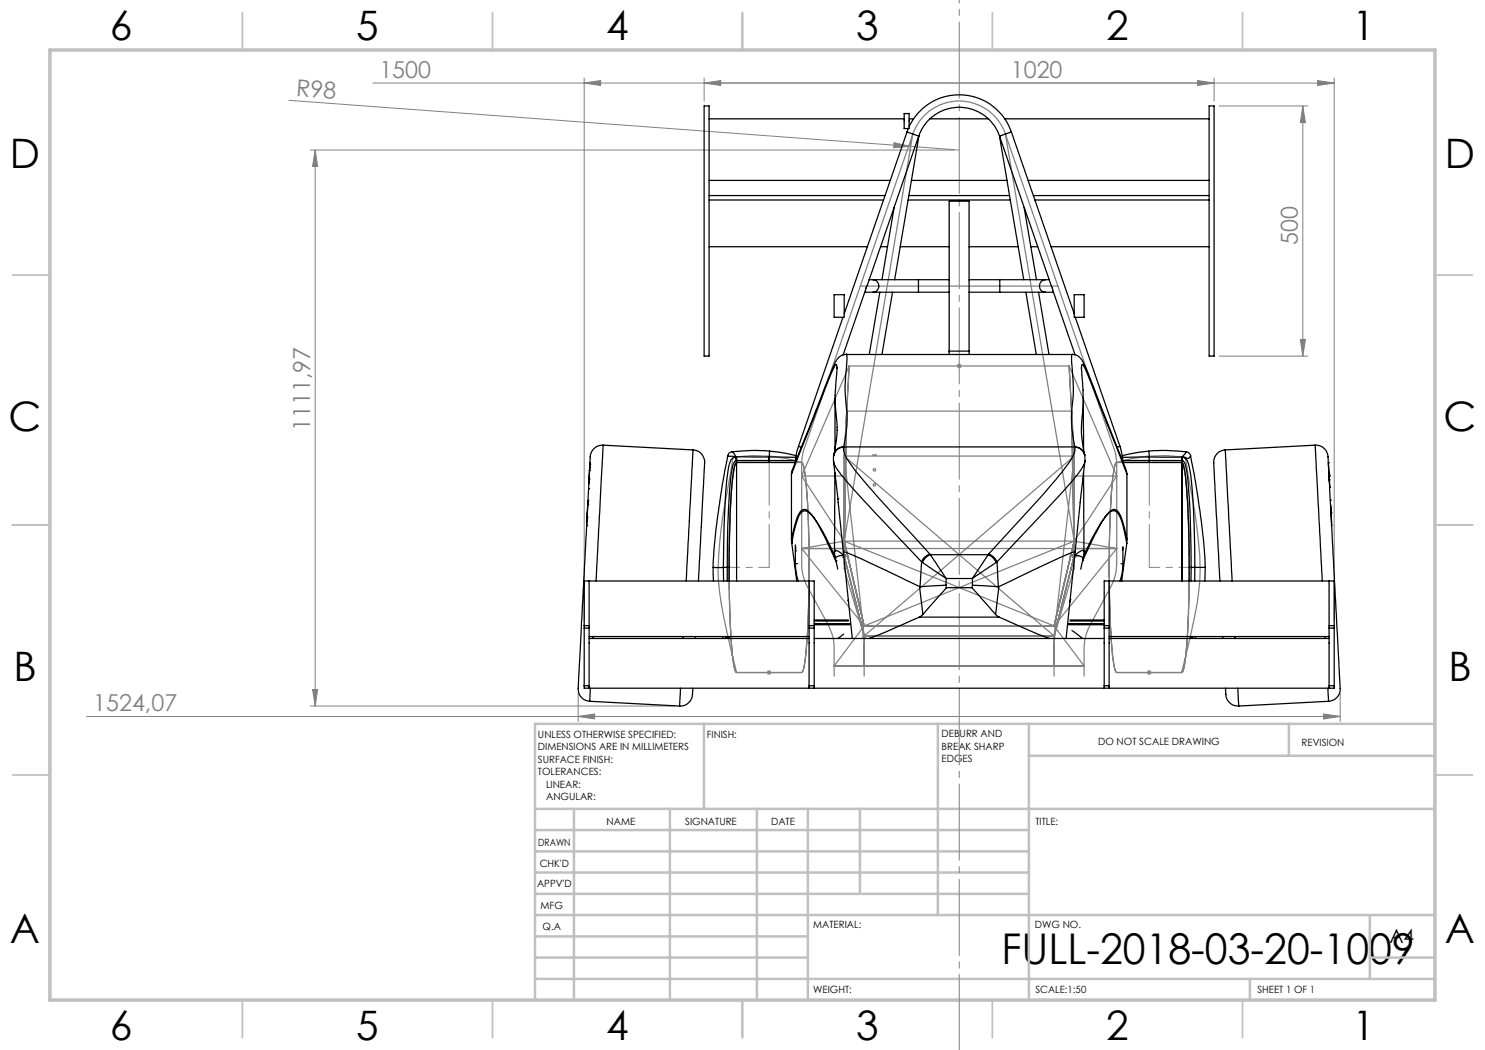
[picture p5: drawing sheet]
<svg xmlns="http://www.w3.org/2000/svg" width="297mm" height="210mm" viewBox="0 0 297 210" stroke-linecap="round" stroke-linejoin="round" font-family="sans-serif">
<g fill="none" stroke="#808080" stroke-width=".2">
<path d="M74.6 16.6h192.2M116.8 16.6l3.3-.5v1zM116.8 15.6v108.5M140.8 16.6l3.3-.5v1zM140.8 15.6v4.6M239.5 16.1l3.3 .5-3.3 .5zM242.8 15.6v4.6M263.5 16.1l3.3 .5-3.3 .5zM266.8 15.6v108.5M57.8 20.1l124.3 9.2M62 30h128.8M63 30l.5 3.3h-1z"/>
<path d="M63 30v111.2M178.8 28.5l3.3 .8-3.4 .3zM182.1 29.3l9.7 .7M182.3 27.8l-.3 2.5M243.8 21.2h17.8M260.6 21.2l.5 3.3h-1zM260.6 21.2v50M191.3 73.2h1M191.5 72.8l.7 .7M191.8 72.7v1M192.2 72.8l-.7 .7M243.8 71.2h17.8"/>
<path d="M260.1 67.9h1l-.5 3.3zM168.8 92.1v.2M214.8 92.1v.2M168.3 111.2h1M168.5 110.9l.7 .7M168.8 113.6l.4 1.4M168.8 110.7v1M168.8 112.4v1.4M169.2 110.9l-.7 .7M213.8 111.2h2M214.5 110.9l.7 .7M214.8 110.2v2"/>
<path d="M214.8 112.4v1.4M214.8 113.6l-.3 1.4M215.2 110.9l-.7 .7M62.5 137.9h1l-.5 3.3zM115.6 138.7v5.6M153.3 134.5h1M153.5 134.2l.7 .7M153.8 134v1M154.2 134.2l-.7 .7M172.3 127.2h1M172.4 125.9l.5 1.4M172.5 126.9l.7 .7"/>
<path d="M172.8 126.7v1.8M173.2 126.9l-.7 .7M210.8 127.1v1.4M211.2 125.9l-.4 1.4M229.3 134.5h1M229.5 134.2l.7 .7M229.8 134v1M230.2 134.2l-.7 .7M268 138.7v5.6M17.3 143.3h250.7M62 141.2h72.9M115.6 143.3l3.3-.5v1z"/>
<path d="M264.7 142.8l3.3 .5-3.3 .5z"/>
</g>
<g fill="none" stroke="#808080" stroke-width=".25">
<path d="M182.6 26.8l-22 63.6-.3 2.1v20.2a9.5 9.5 0 0 0 1.2 4.7l4.2 7.6a9.5 9.5 0 0 1 1.1 4.7v5.5M182.6 26.8l-13.8 81.4M182.6 26.8a9.8 9.8 0 0 1 9.2-6.6 9.8 9.8 0 0 1 9.3 6.6M201.1 26.8l22 64 .2 2v19.9a10.1 10.1 0 0 1-1.2 4.7l-4.1 7.6a10.1 10.1 0 0 0-1.2 4.7v5.5M201.1 26.8l13.7 81.4M172.1 57.2h39.5M169.8 73.2l-1 19.3M169.8 73.2h44M169.8 73.2l-1 18M169.8 73.2l-9.5 22M213.8 73.2l1 19.3M213.8 73.2l1 18"/>
<path d="M213.8 73.2l9.5 22M160.3 92.5h-13a4.5 4.5 0 0 0-.7 2.8l-.4 4.7-.4 9.3 .2 13.9 .5 8.1a6.7 6.7 0 0 0 .8 3.2M160.3 95.2h8.5M160.3 95.2l8.5 13M160.3 92.5a4.1 4.1 0 0 1 .7 2.5l.5 6 .3 9.6-.2 13.2-.5 7.1a8.4 8.4 0 0 1-.7 3.5l-13.1 .1M160.3 92.5a30.7 30.7 0 0 0-13.7-1.1 187.8 187.8 0 0 0-2.9 19.8 49.7 49.7 0 0 0 1.7 15.4l1.9 7.9M168.8 91.2l.1 22.1 .3 1.8 3.4 11.4 .2 2.1M168.8 91.2h46M168.8 91.2l4 36M168.8 91.2l42 36M174.5 91h.8M214.8 91.2l-.1 22.5-3.6 12.5-.3 2.4"/>
<path d="M214.8 95.2h8.5M214.8 91.2l-4 36M214.8 91.2l-42 36M223.3 92.5h13.1a12.2 12.2 0 0 1 .9 5.1l.5 9.1v9.1l-.2 10.2-.4 4.9a8.2 8.2 0 0 1-.8 3.6h-.1M223.3 95.2l-8.5 13M223.3 92.5a10.8 10.8 0 0 0-.9 4.7l-.4 5.4-.2 12.5 .2 9.3 .5 6.2a9 9 0 0 0 .8 3.9h13M223.3 92.5a30.7 30.7 0 0 1 13.8-1.1 242.8 242.8 0 0 1 2.6 17.1 42.6 42.6 0 0 1-.8 14.9l-2.6 11.1M160.3 109.7h63M160.3 109.7l12.5 15.5M168.8 108.2h.1M168.8 111.2h.1M168.8 108.2h46"/>
<path d="M168.8 108.2l-8.5 1.5M168.8 108.2l4 17M168.8 108.2l42 17M168.8 111.2l.5-29h45l.5 29M168.8 111.2l4 16M214.8 108.2h.1M214.8 111.2h.1M214.8 108.2l8.5 1.5M214.8 108.2l-4 17M214.8 108.2l-42 17M214.8 111.2l-4 16M223.3 109.7l-12.5 15.5"/>
<path d="M172.8 125.2h.1M172.8 127.2h.1M172.8 127.2v8M172.8 125.2l-6 8h50l-6-8M172.8 127.2h38M172.8 125.2h38M210.8 125.2h.1M210.8 127.2h.1M210.8 127.2v8"/>
<circle cx="174.9" cy="94" r=".24"/>
<circle cx="174.9" cy="97" r=".24"/>
</g>
<g fill="none" stroke="#c0c0c0" stroke-width=".35">
<path d="M48.5 2.5v7.5M98.5 2.5v7.5M148.5 2.5v7.5M198.5 2.5v7.5M248.5 2.5v7.5M2.5 55h7.5M287 55h7.5M2.5 105h7.5M287 105h7.5M2.5 155h7.5M287 155h7.5M48.5 200v7.5"/>
<path d="M98.5 200v7.5M148.5 200v7.5M198.5 200v7.5M248.5 200v7.5"/>
</g>
<g fill="none" stroke="#c0c0c0" stroke-width=".5">
<path d="M140.8 144.8v17M187.6 144.8v38.2M205.8 144.8v55.2M205.8 151.2h81.2M257.8 144.8v6.4M287 144.8h-180v55.2M107 161.8h180M107 178.8h98.8M107 174.5h98.8M107 170.3h98.8M107 166h98.8M114.8 161.8v38.2"/>
<path d="M134 161.8v38.2M151.4 161.8v38.2M161.6 161.8v38.2M172 161.8v17M107 195.8h180M107 191.5h54.6M107 187.3h54.6M107 183h180M250 195.8v4.2M274 191.5h13M274 183v12.8"/>
</g>
<path d="M10 10h277v190h-277z" fill="none" stroke="#c0c0c0" stroke-width=".7"/>
<path d="M153.8 113.5h-8M229.9 113.5h8" fill="none" stroke="#808080" stroke-width=".2" stroke-dasharray="15.2 1.3 1.3 1.3" stroke-dashoffset="13.1"/>
<path d="M153.8 113.5v-21M229.9 113.5v-21" fill="none" stroke="#808080" stroke-width=".2" stroke-dasharray="15.2 1.3 1.3 1.3" stroke-dashoffset="6.6"/>
<path d="M191.8 210.1v-210.1" fill="none" stroke="#808080" stroke-width=".2" stroke-dasharray="15.2 1.3 1.3 1.3" stroke-dashoffset="1.6"/>
<g fill="#808080">
<path d="M178.8 28.5l3.3 .8-3.4 .3z"/>
<path d="M140.8 16.6l3.3-.5v1zM239.5 16.1l3.3 .5-3.3 .5z"/>
<path d="M116.8 16.6l3.3-.5v1zM263.5 16.1l3.3 .5-3.3 .5z"/>
<path d="M62.5 137.9h1l-.5 3.3zM63 30l.5 3.3h-1z"/>
<path d="M260.6 21.2l.5 3.3h-1zM260.1 67.9h1l-.5 3.3z"/>
<path d="M115.6 143.3l3.3-.5v1zM264.7 142.8l3.3 .5-3.3 .5z"/>
</g>
<g fill="none" stroke="#000" stroke-width=".25">
<path d="M140.8 21.2h1v50h-1zM141.8 40h34.9M141.8 39.1h35.2M141.8 23.8h39M141.8 36.1h36.2M181.4 26.4l2.4 .8M181.4 26.4l-12.6 36.4M181.6 40h20.4M181.6 25.7l-.2 .7M181.8 25.7h-1v-3h1v3M181.8 39.1h20.1M181.8 25.3a11.1 11.1 0 0 1 10.6-6.3 11.1 11.1 0 0 1 9.9 7.4"/>
<path d="M181.8 23.8h.9M182.3 36.1h19.1M183.7 27.2l-15.1 43.8M183.8 27.2h-.1M186 23.8h11.7M199.9 27.2h.1M199.9 27.2l15.1 43.8M200.9 23.8h40.9M202.3 26.4l-2.4 .8M202.3 26.4l12.5 36.4M205.6 36.1h36.2M206.7 39.1h35.1"/>
<path d="M207 40h34.8M241.8 21.2h1v50h-1zM141.8 49.3h31.7M173 58.4h1.6M173.8 55.9h.8M174.6 55.9h9.1M174.6 58.4h9.1M174.6 55.9a1.26 1.26 0 0 1 1.2 1.3 1.26 1.26 0 0 1-1.2 1.2M176 58.4l-2.2 12.5M176.1 49.3h1.4M178.5 58.4l-2.1 12.5M178.8 41.5l-2.4 14.4"/>
<path d="M178.9 55.9l4.9-28.8a8.5 8.5 0 0 1 8-5.7 8.5 8.5 0 0 1 8.1 5.7l4.9 28.8M180 49.3h9.8M183.7 55.9v2.5M183.7 55.9h6.1M183.7 58.4h6.1M193.8 49.3h9.8M193.8 55.9h6.2M193.8 58.4h6.2M200 55.9h9.1M200 58.4h9.1M200 55.9v2.5M204.8 41.5l2.5 14.4"/>
<path d="M205.2 58.4l2.1 12.5M206.2 49.3h1.3M207.7 58.4l2.1 12.5M209.1 55.9a1.26 1.26 0 0 0-1.2 1.3 1.26 1.26 0 0 0 1.2 1.2M209.1 55.9h.7M209.1 58.4h1.6M210.2 49.3h31.6M167 79.6v10.2M167 79.2l.4 6.8M167.4 73.7l-.4 5.4M167.4 73.7l-.1-.8a11.1 11.1 0 0 0-1.9 3.9l-7.1 18.1M168.6 63.5l-8.9 25.7"/>
<path d="M168.7 63.5h-1.9v-4.6h2v4.6M169.2 70.9a3 3 0 0 0-2.5 2.4l-7.6 19M169.2 70.9h.1M169.3 70.9v.1a13.6 13.6 0 0 1-.1 4.1l-.1 .7a41.3 41.3 0 0 0 .3 7.7l-.1 2.5-.6 3.4M169.3 70.9h45.1M189.8 70.2v-30h4v30M189.8 70.2h4M189.8 70.2v.7M193.8 70.2v.7M214.4 70.9h.1M214.4 70.9a8.9 8.9 0 0 0 .1 3.5 37.1 37.1 0 0 1-.2 9l.1 2.4 .5 3.6M214.5 70.9a2.82 2.82 0 0 1 2.5 2.2l7.3 18.5 .9 2.5 .2 .8"/>
<path d="M214.8 63.5v-4.6h2v4.6h-1.9M215.1 63.5l8.9 25.7M216.3 73.7l.3 4.3M216.3 73.7l.1-.8 .4 .4 .7 1.5 7.9 20.1M216.6 78a46.3 46.3 0 0 1-.3 7.6v.4M216.7 79.5v10.3M117.7 97.7h.1M117.8 95.8h.1M117.8 95.3v.5M117.8 95.8v1M117.8 95.3h.1M117.9 94h.1"/>
<path d="M117.9 94l-.1 1.3M117.9 93.5h.1M117.9 93.5v.5M118 92.8h.1M118 92.8l-.1 .7M118 92.6v.2M120.6 89a2.7 2.7 0 0 0-2.6 3.3l-2.2 42.5a10.9 10.9 0 0 0 .1 4 2.45 2.45 0 0 0 2 1.5M120.6 89l-1.4 27.2M120.6 89l18 1M138.6 90a2.73 2.73 0 0 1 2.3 3.5l-1.2 22.7M138.6 90l-1.4 26.2M145.6 91.2l-1.1 5.5-.9 6.2-.7 5.7-.3 4.9"/>
<path d="M145.6 91.2l1.5 .2M146.4 90.3a.99 .99 0 0 0-.8 .9M146.4 90.4h.1M146.5 90.4l.7 1M147.1 91.4l.1 .7M147.1 91.4a1.71 1.71 0 0 0-1.3 1.7l-.1 .4a102.5 102.5 0 0 0-1 15.1v4.9M147.2 91.4l.1 .7M147.2 91.4h.1M147.2 91.4h-.1M147.2 92.1l-.4 .5-.4 1.1a99.8 99.8 0 0 0-.9 14.9v4.9M147.2 92.1h.1M147.3 91.4h6.5"/>
<path d="M147.3 91.4v.7M147.3 92.1h.1M147.3 92.1h6.5M147.3 92.1v24.1M153.8 91.4v.7M153.8 92.1h.1M153.8 92.1h5.3M153.8 91.4h.1M153.8 92.1v.4M153.8 91.4l5.4 .1M153.9 90.2l2.8 .4 2.5 .5M153.9 90.2l-3.6-.1-3.8 .2"/>
<path d="M153.9 90.2l-.1 1.2M158.3 94.9v13M159.1 92.5h-11.8a1.93 1.93 0 0 0-.5 1.6l-.5 3.4-.2 3.9-.3 12.1M159.7 89.2l-.5 2.3a4.8 4.8 0 0 1-.8 2.6l-.1 .8M159.7 89.2l.6 .3M166.7 92.2l2 18.2M166.8 91l-.1 .5a3.7 3.7 0 0 0 1.1 2.8l1.6 2 3.4 3.8 11.5 12.3M166.8 90.9v.1M167 94.5l-.1 15.8M167.4 86l-.1 2.2-.5 2.8M167.6 99.8h.1M168.7 89.4h.1"/>
<path d="M168.7 89.4a4.6 4.6 0 0 0 1.4 3.4l1.1 1.5 4.4 5.2 10.3 11.3M168.7 89.4a1.96 1.96 0 0 0-1.9 1.6M168.7 89.4a1.99 1.99 0 0 0-1.9 1.5M168.7 89.4h46.2M214.9 89.4a1.99 1.99 0 0 1 2 1.5M214.9 89.4h.1M215 89.4a4.6 4.6 0 0 1-1.4 3.4l-1.1 1.5a301.4 301.4 0 0 1-14.8 16.5M215 89.4a1.96 1.96 0 0 1 1.9 1.6M216.3 86l.1 1.8 .5 3.2M216.7 94.5l.1 15.8M216.9 91v.1M216.9 90.9v.1"/>
<path d="M217 91.1v1.1M217 92.2l-2 18.2M217 92.1v.1M217 92.2a10.3 10.3 0 0 1-2.7 4.1l-14.9 16.1M224 89.2l.4 1.8 .2 1.3M224 89.2l-.6 .2M224.5 92.1h5.3M224.6 92.5h11.8a6 6 0 0 1 .7 3.1l.6 9.1 .1 8.8M225.4 94.9v13M229.8 90.2l-2 .2-3.4 .7M229.8 90.2l3.6-.1 3.8 .2M229.8 90.2v1.2"/>
<path d="M229.8 91.4h6.5M229.8 91.4v.7M229.8 92.1h6.5M229.8 91.4l-5.3 .1M229.8 92.1v.4M236.3 91.4h.1M236.3 91.4v.7M236.3 92.1l.1 24.1M236.4 92.1h.1M236.4 92.1l.3 .1a7.3 7.3 0 0 1 .9 4l.4 6.3 .2 11M236.4 91.4v.7M236.4 91.4h.1"/>
<path d="M236.4 92.5v23.7M236.5 91.4l.6 .3 .5 .9a55.7 55.7 0 0 1 1.2 12.6l.2 8.3M236.5 91.4l-.1 .7M237.2 90.3a1.08 1.08 0 0 1 .9 .9M237.2 90.4h.1M237.2 90.4l-.8 1M238.1 91.2l1 5 1.2 8.4 .6 5.4 .2 3.5M238.1 91.2a.67 .67 0 0 1-.5 .5 .67 .67 0 0 1-.6-.2l-.5-.1M245 90a2.6 2.6 0 0 0-2.2 3.3l1.2 22.9M245 90l1.4 26.2M263 89a2.63 2.63 0 0 1 2.6 3.1l2.3 42.7a12.2 12.2 0 0 1-.1 4 2.45 2.45 0 0 1-2.1 1.5M263 89l1.4 27.2"/>
<path d="M263 89l-18 1M265.7 92.6h.1M265.7 92.6l.1 2.2M265.8 94.8h.1M265.8 94.8v.3M265.8 95.1h.1M265.8 95.3h.1M265.8 95.1v.2M265.8 95.3l.1 .7M265.9 96h.1M265.9 96.3h.1M265.9 96v.3"/>
<path d="M265.9 96.3v.7M265.9 97h.1M265.9 97.5h.1M265.9 97v.5M117.3 105.1h.1M117.4 103.5h.1M117.4 103.5l-.1 1.6M117.4 102.6h.1M117.4 102.6v.9M117.5 100.9h.1M117.5 100.9l-.1 1.7M117.6 100.1h.1"/>
<path d="M117.6 100.1l-.1 .8M117.8 116.2v8.9M142.6 113.5l.1 2.7M142.6 113.5h2.1M144.7 113.5h.8M144.7 113.5v2.7M144.7 113.5h.1M145.5 113.5h.3M145.5 113.5v2.7M145.8 113.5v2.7M158.3 107.9l.1 .8M158.4 108.7l.9 7.5"/>
<path d="M159.1 112.7l.2 2.1 .3 1.4M159.1 112.7h.4M159.1 109v3.7M159.2 109.4v.8M161.8 116.2v8.9M162.7 103.5a1.92 1.92 0 0 0-2.2-1.2 4.5 4.5 0 0 0-1.4 2.9l-.7 3.5M162.7 103.5l-.6-.9a1.21 1.21 0 0 0-2-.3l-.8 1.5-1 4.1M162.7 103.5l2.3 4 2.2 4.6M162.7 103.5a41.1 41.1 0 0 1 4.3 7.8M166.9 110.3l.2 1.8M166.9 110.3h.1M166.9 110.3v-.1a1.78 1.78 0 0 1 1.6 .7l.2 .1"/>
<path d="M167.2 112.1l.3 1.7M167.2 112.1h.1M168.7 110.4h.1a96.5 96.5 0 0 1 11.1 5l4 1.9M168.7 110.4v.6M168.7 111l-.8 .2a.7 .7 0 0 0-.7 .9M168.7 111l1.8 16.7M183.9 117.3l.7 5.6M183.9 117.3h.1M184.3 112.4l-.3 4.9M184.3 112.4l.2 .1M184.5 112.5l4.7 3.2M185.9 110.8a2.79 2.79 0 0 0-1.6 1.6"/>
<path d="M185.9 110.8l.2 .1M186.1 110.9l3.1 4.8M186.1 110.9a2.54 2.54 0 0 0-1.6 1.6M186.1 110.9h11.5M189.2 117l-5.2 .3M189.2 117l.1 .5M189.2 115.7h5.3M189.2 115.7v1.3M189.3 117.5l-4.7 5.4M189.3 117.5h5.1M194.4 117.5l4.7 5.4M194.5 117l-.1 .5"/>
<path d="M194.5 117l5.2 .3M194.5 115.7v1.3M197.6 110.9l-3.1 4.8M197.6 110.9a2.72 2.72 0 0 1 1.6 1.6M197.7 110.8a2.71 2.71 0 0 1 1.7 1.6M197.7 110.8l-.1 .1M199.2 112.5l-4.7 3.2M199.4 112.4l.3 4.9M199.4 112.4l-.2 .1M199.7 117.3h.1M199.8 117.3l-.7 5.6M214.2 119.8l-.2 .6"/>
<path d="M214.9 111l1.2 .3a.64 .64 0 0 1 .4 .9M214.9 111l-1.7 16.7M215 110.4h-.1a88 88 0 0 0-11.1 5l-4 1.9M215 110.4l-.1 .6M216.5 112.2l-.4 1.6M216.8 110.3l-.3 1.9M216.8 110.3h.1M216.8 110.3v-.1a1.7 1.7 0 0 0-1.6 .7l-.3 .1M221 103.5l.9-1.2a1.13 1.13 0 0 1 1.2-.4 1.13 1.13 0 0 1 .8 .9l1 2.8 .5 2.3M221 103.5l.7-.8a1.15 1.15 0 0 1 2 .1l.5 1 .4 1.4 .8 3.5M221 103.5a40.2 40.2 0 0 0-4.3 7.8M221 103.5a78.7 78.7 0 0 0-4.5 8.7"/>
<path d="M221.8 116.2v8.9M224.2 112.7h.4M224.5 109.5v.6M224.6 112.7l-.2 2.1-.4 1.4M224.6 109.3v3.4M225.4 108.7l-1.1 7.5M225.4 107.9v.8M237.8 113.5v2.7M237.8 113.5h.4M238.2 113.5h.8M238.2 113.5v2.7M239 113.5h2.1"/>
<path d="M239 113.5l-.1 2.7M241.1 113.5l-.2 2.7M265.8 116.2v8.9M266.1 100h.1M266.1 101l.1 1.5M266.1 101.8h.1M266.2 102.5h.1M266.2 102.5l.1 1.8M266.3 104.3h.1M266.3 104.3v.8M116.8 125.1v.5M116.8 137.2v.4h150v-.4"/>
<path d="M116.8 125.1v-8.9h46v8.9M116.8 125.6h1M116.8 137.2h1M116.8 125.1h1M116.8 125.6v11.6M117.8 125.1v.5M117.8 137.2v.4M117.8 127.7h44M117.8 127.3h44M117.8 125.6v11.6M118.1 137.6l-.2 2.7M118.6 127.3v.4"/>
<path d="M136.1 137.6l-.2 3.6M136.6 127.3v.4M138.6 137.6v.2a3.2 3.2 0 0 1-1.8 3.3l-.9 .1M139.1 127.3v.4M144.5 127.3l.1 .4M145.2 127.3v.4M145.3 127.3v.4M145.6 127.3v.4M145.8 127.3v.4M161.8 137.2v.4M161.8 125.1v.5M161.8 125.6v11.6"/>
<path d="M161.8 125.6h1M161.8 137.2h1M161.8 125.1h1M162.8 137.2v.4M162.8 125.1v.5M162.8 127.7h58M162.8 124.7h7.2M162.8 124.9h7.2M162.8 125.6v11.6M162.8 124h6.9M162.8 124.2h6.9M168.7 126.8l-1.1 .9"/>
<path d="M169.6 120l.1 .4M183.9 123.4h15.9M183.9 123.4l-6.9 3.1-3.3 1.2M184.6 122.9l-.7 .5M199.1 122.9l.7 .5M199.8 123.4l7.9 3.5 2.3 .8M213.7 124.9h7.1M213.7 124.7h7.1M214 124.2h6.8M214 124h6.8M214.4 126.1l2.1 1.6M220.8 137.2v.4"/>
<path d="M220.8 125.1v.5M220.8 125.1v-8.9h46v8.9M220.8 125.6h1M220.8 137.2h1M220.8 125.6v11.6M220.8 125.1h1M221.8 137.2v.4M221.8 125.1v.5M221.8 127.7h44M221.8 127.3h44M221.8 125.6v11.6M238.1 127.3v.4"/>
<path d="M238.3 127.3v.4M238.5 127.3v.4M239.1 127.3l-.1 .4M244.5 127.3l.1 .4M245.1 137.6v.2a3 3 0 0 0 1.8 3.3l.9 .1M247 127.3v.4M247.5 137.6l.3 3.6M265 127.3v.4M265.6 137.6l.1 2.7M265.8 125.1v.5M265.8 137.2v.4M265.8 125.6h1"/>
<path d="M265.8 137.2h1M265.8 125.1h1M265.8 125.6v11.6M266.8 125.1v.5M266.8 125.6v11.6M117.9 140.3l18 .9M265.7 140.3l-17.9 .9"/>
</g>
<text font-size="8.5" x="200.3" y="192.7">FULL-2018-03-20-1009</text>
<g font-size="8.1">
<text x="22" y="8">6</text>
<text x="71.2" y="8">5</text>
<text x="121.2" y="8">4</text>
<text x="171.3" y="8">3</text>
<text x="221.3" y="8">2</text>
<text x="270.5" y="8">1</text>
<text x="2" y="33.6">D</text>
<text x="289" y="33.6">D</text>
<text x="1.7" y="86.1">C</text>
<text x="288.7" y="86.1">C</text>
<text x="2.7" y="136.1">B</text>
<text x="289.7" y="136.1">B</text>
<text x="2" y="188.6">A</text>
<text x="289" y="188.6">A</text>
<text x="22" y="208">6</text>
<text x="71.2" y="208">5</text>
<text x="121.2" y="208">4</text>
<text x="171.3" y="208">3</text>
<text x="221.3" y="208">2</text>
<text x="270.5" y="208">1</text>
</g>
<g font-size="4.7" fill="#808080">
<text x="75.9" y="15.6">1500</text>
<text x="202.2" y="15.6">1020</text>
<text x="59.2" y="19.1" transform="rotate(4 59.2 19.1)">R98</text>
<text x="259.6" y="48.9" transform="rotate(-90 259.6 48.9)">500</text>
<text x="62" y="86.2" transform="rotate(-90 62 86.2)">1111,97</text>
<text x="18.6" y="142.3">1524,07</text>
</g>
<text font-size="3.9" x="277.9" y="188.5">A4</text>
<g font-size="2">
<text x="107.6" y="147.6">UNLESS OTHERWISE SPECIFIED:</text>
<text x="141.4" y="147.6">FINISH:</text>
<text x="188.3" y="147.5">DEBURR AND</text>
<text x="188.3" y="150">BREAK SHARP</text>
<text x="219.6" y="149">DO NOT SCALE DRAWING</text>
<text x="260.3" y="149.2">REVISION</text>
<text x="107.6" y="150.1">DIMENSIONS ARE IN MILLIMETERS</text>
<text x="107.6" y="152.6">SURFACE FINISH:</text>
<text x="107.6" y="155.1">TOLERANCES:</text>
<text x="188.3" y="152.5">EDGES</text>
<text x="109.2" y="157.6">LINEAR:</text>
<text x="109.2" y="160.1">ANGULAR:</text>
<text x="121.3" y="165">NAME</text>
<text x="137" y="164.9">SIGNATURE</text>
<text x="154.2" y="164.9">DATE</text>
<text x="207.1" y="164.9">TITLE:</text>
<text x="107.6" y="169.1">DRAWN</text>
<text x="107.9" y="173.3">CHK'D</text>
<text x="107.4" y="177.4">APPV'D</text>
<text x="108.1" y="181.8">MFG</text>
<text x="108.5" y="186">Q.A</text>
<text x="162.6" y="185.5">MATERIAL:</text>
<text x="207" y="185.5">DWG NO.</text>
<text x="162.6" y="198.5">WEIGHT:</text>
<text x="207.1" y="198.6">SCALE:1:50</text>
<text x="251.5" y="198.6">SHEET 1 OF 1</text>
</g>
</svg>
